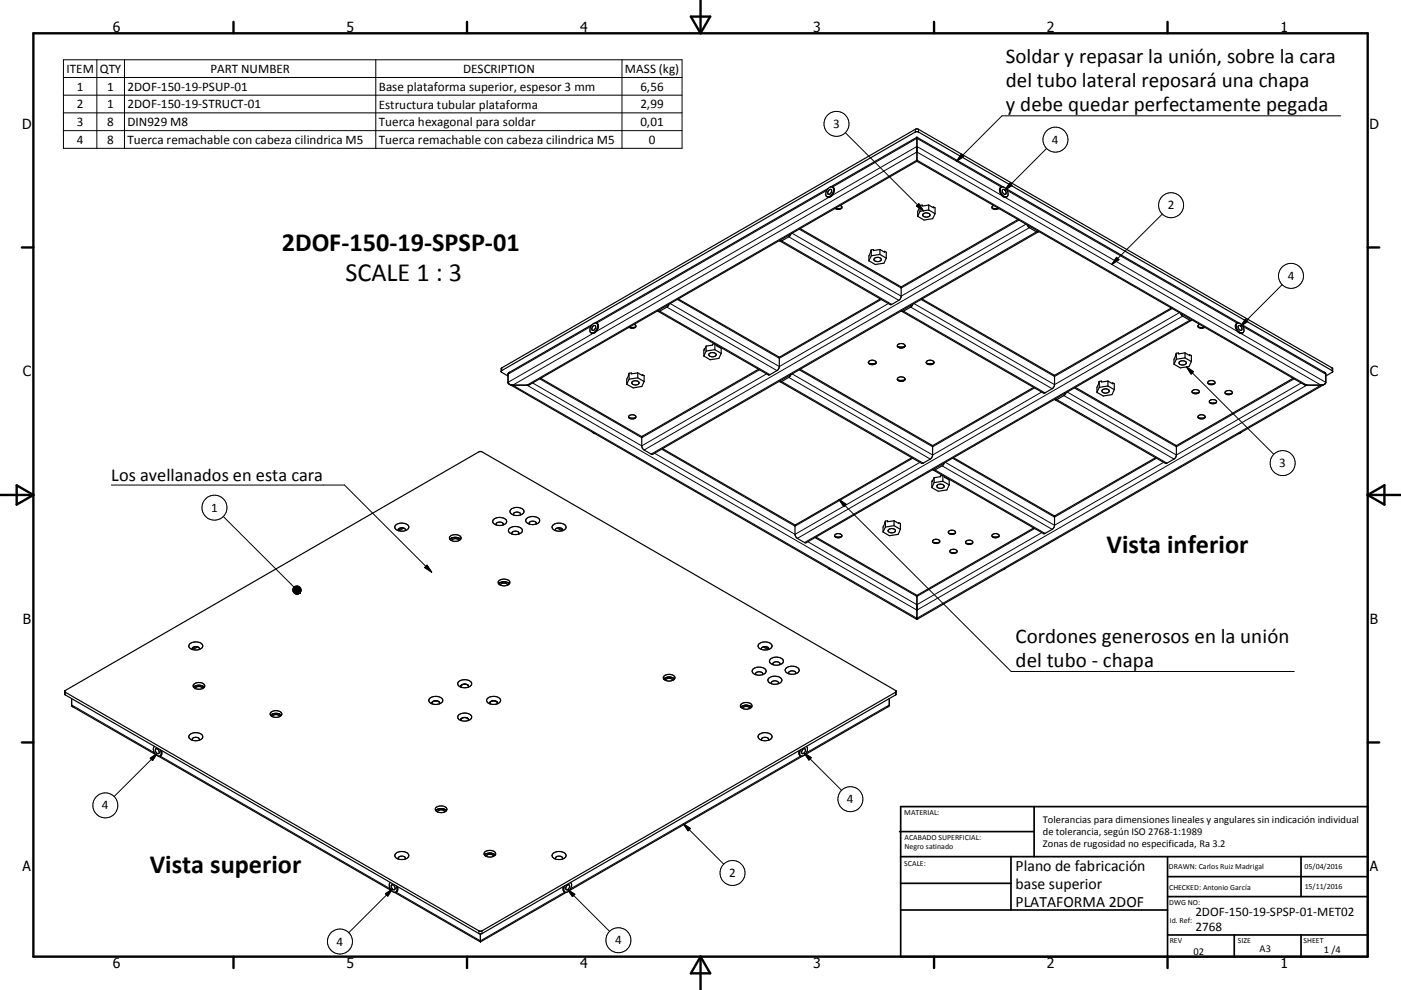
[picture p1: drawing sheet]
<svg xmlns="http://www.w3.org/2000/svg" width="420mm" height="297mm" viewBox="0 0 420 297" stroke-linecap="round" stroke-linejoin="round" font-family="sans-serif">
<g fill="none" stroke="#000" stroke-width=".36">
<path d="M248.4 56.5l-70 40.4M248.4 57.2a.48 .48 0 0 1 .7-.4 .48 .48 0 0 1 .1 .8 .64 .64 0 0 1-.3 .6 .64 .64 0 0 1-.7-.1zM249.6 56.1a1.85 1.85 0 0 1-.9 3.1l-.8-.2M249.6 56.1a1.96 1.96 0 0 1-1.6 2.9 1.72 1.72 0 0 1 .4-2.5M249.6 56.1h-.6l-.6 .4M274.9 41.2v7.2M274.9 48.4l115.9 66.9 1 .2h4.2l1.1-.2M274.9 48.4l-115.9 66.9-1 .2h-4.3l-1-.2M274.9 41.2l25.8 14.9M274.9 41.2l-25.8 14.9M300.1 56.2a1.77 1.77 0 0 1 2.1 2 .8 .8 0 0 1-.5 .9 .8 .8 0 0 1-1-.4 2.05 2.05 0 0 1-.6-2.5zM300.2 56.1a1.72 1.72 0 0 0 .5 2.9l.6 .2 .6-.2"/>
<path d="M300.6 56.8a.89 .89 0 0 1 .9 .5 .89 .89 0 0 1-.2 1 1.01 1.01 0 0 1-.7-1.5zM301.5 56.5l69.9 40.4M233.9 72.3l33 19.1 .5-.1 2.5-1.6 .3-.8-.1-2.8M237.1 70.2l-.5 .7-2.2 1.4-.7-.1M239.9 68.6l30.2 17.5M251.9 61.6l.5 .4v.4M252.3 62.4l-1.8 .1M252.4 62.4a1.55 1.55 0 0 1-2 .1M261.2 75l-.7 1.8v1.4M261.2 75v1.7M261.2 76.7l-.7 1.5M262.1 77.5a1.28 1.28 0 0 1 2.1 .4 1.3 1.3 0 0 1-2.2-.1z"/>
<path d="M263.8 74.9l1.4 .8v-.3l.5 .3v1.7M263.8 74.9l-1.9 .3v-.3l-.7 .1M263.8 74.9v1.4M263.8 76.3l1.9 1.1M263.8 76.3l-2.6 .4M265.7 77.4l-.7 1.5-2.6 .5-1.9-1.2M275.8 61.6l-.7 1.8v1.5M275.8 61.6v1.8M275.8 63.4l-.7 1.5M276.8 64.2a1.29 1.29 0 0 1 2 .4 1.29 1.29 0 0 1-2.2-.1zM278.4 61.5l-1.9 .3v-.3l-.7 .1M278.4 61.5l1.4 .8v-.2l.5 .2v1.8"/>
<path d="M278.4 63l-2.6 .4M278.4 61.5v1.5M278.4 63l1.9 1.1M280.3 64.1l-.7 1.5-2.6 .4-1.9-1.1M297.5 62.4l1.8 .1M297.9 61.6a.64 .64 0 0 0-.5 .9 .64 .64 0 0 0 .9 .3l1.1-.3M305.2 65.9l-35.1 20.2M308 67.5l.4 .7 2.8 1.4M311.2 69.6l-115.5 66.7-.5-.1-2.6-1.6-.2-.8v-2.8M311.4 69.4l-.2 .2M177.6 97.3l-25 14.5-.3 .5v2.4l.4 .6M177.7 98a.48 .48 0 0 1 .7-.3 .48 .48 0 0 1 .1 .7 .63 .63 0 0 1-.4 .6 .63 .63 0 0 1-.7-.1z"/>
<path d="M177.8 97.1a.85 .85 0 0 1 1.2 0 .85 .85 0 0 1 .1 1.2 1.46 1.46 0 0 1-2.1 1.3 2.11 2.11 0 0 1 .8-2.5zM178.9 97a1.7 1.7 0 0 1-.5 2.8l-.6 .3-.6-.3M190.1 97.3a.58 .58 0 0 1 .6 .7 .58 .58 0 0 1-.8 .5h-.7l-.6-.3M190.6 98.1h-1.9M197.2 93.2l.2 .2M200.6 91.3l-.5 .7-2.7 1.4M203.3 89.7l30.1 17.3 .2 .5v2.5l-.2 .7-2.6 1.7-.5 .1-33-19.1M263.9 89.7l-30.3 17.5M270.4 93.4l42.4 24.5h.5l2.1-1.3 .6-.6 .1-3.3M273.7 91.3l-.7 .8-2.3 1.3-.4-.2M276.4 89.7l39.7 23M351.2 92.4l-35.1 20.3"/>
<path d="M353.9 94l.7 .8 2.3 1.3 .4-.1M357.2 96.1l-115.5 66.7h-.5l-2.6-1.7-.2-.8v-2.7M359.2 98.1h1.9M359.6 97.3a.58 .58 0 0 0-.4 .7 .58 .58 0 0 0 .7 .5l1.3-.3M370.8 97.1a1.74 1.74 0 0 1 2.2 1.9 .79 .79 0 0 1-.6 .9 .79 .79 0 0 1-.9-.4 2 2 0 0 1-.7-2.4zM371 97a1.67 1.67 0 0 0 .4 2.8l.6 .3 .6-.3M371.3 97.7a.84 .84 0 0 1 .9 .4 .84 .84 0 0 1-.1 1 1.06 1.06 0 0 1-.8-1.4zM372.1 97.3l25.1 14.5 .3 .5v2.4l-.4 .6M150.2 111.5l.2-1.1 124.5-71.7 124.6 71.7 .1 1.1M150.2 111.5l2.1 1.3M150.2 111.5l124.5-72 .7 .1 124.2 71.9M152.7 115.3l122.2 70.5"/>
<path d="M162.1 113.5l30.3 17.5M188.6 112l-.7 1.8v1.5M188.6 112v1.7M188.6 113.7l-.7 1.6M189.5 114.6a1.29 1.29 0 0 1 2.1 .3 1.31 1.31 0 0 1-2.2-.1zM191.2 111.9l-1.9 .3v-.3l-.7 .1M191.2 111.9l1.4 .8v-.3l.5 .3v1.8M191.2 111.9v1.5M191.2 113.4l1.9 1.1M191.2 113.4l-2.6 .3M193.1 114.5l-.7 1.5-2.6 .4-1.9-1.1M211.2 104.7v.1"/>
<path d="M211.2 104.7l-.2 2.1M211.7 103.8l-.5 1.2v-.3M211.7 103.8v1.5M211.7 105.3l-.7 1.5M212.7 106.1a1.19 1.19 0 0 1 2 .5 1.26 1.26 0 0 1-2.2-.3zM214.2 103.2l-.6 .1v.2l-1.9 .3M214.3 103.2v1.7M214.3 104.9l1.9 1.1M214.3 104.9l-2.6 .4M214.8 103.5v.2l1.4 .8v1.5M216.2 106l-.7 1.5-2.6 .4-1.9-1.1M227.4 110.8l-35 20.2"/>
<path d="M237.1 112.4l-.5 .7-2.2 1.4h-.5l-.2-.2M239.9 110.8l39.5 22.8 .2 .3v2.8l-.2 .6-2.7 1.7h-.4l-42.4-24.5M260.4 108.9l.5 .4 .7 .1M260.5 109l.9 .1 1.2-.1M260.5 109a1.9 1.9 0 0 0 1.8 .2M262.6 109l-.2 .1M262.7 108.7a1.28 1.28 0 0 0-1.2-.7 1.28 1.28 0 0 0-1.1 .8l.1 .2M262.7 108.7l-.1 .3M262.7 108.7l-.2 .4-.7 .2M269 113.7a1.38 1.38 0 0 0 2.3 .1M269 103.7a1.38 1.38 0 0 0 2.3 .1M269 113.7a1.28 1.28 0 0 1 1.2-.6 1.28 1.28 0 0 1 1.1 .8"/>
<path d="M269 103.8a1.25 1.25 0 0 1 1.2-.8 1.25 1.25 0 0 1 1.1 .8M269 113.7v.1M269.1 113.9v.1M269.1 103.8v.2M269.1 114h2.1M269.1 114a1.68 1.68 0 0 0 2.1 0M269.1 104l.9 .1 1.2-.1M269.1 104a1.7 1.7 0 0 0 2.1 0M271.3 113.9l-.1 .1M271.3 103.8l-.1 .2M271.3 103.7v.1M277.7 108.8v.1"/>
<path d="M277.7 108.8a1.2 1.2 0 0 1 1.2-.8 1.2 1.2 0 0 1 1.1 .8M277.7 108.8a1.48 1.48 0 0 0 2.2 .2M277.8 109l.9 .1 1.2-.1M280 108.8l-.1 .2M280 108.8a1.47 1.47 0 0 1-2.3 .1M309.9 116.2l-30.3 17.5M319.6 117.8l-.6 .9-2.3 1.3-.5-.2M322.4 116.2l30.1 17.4 .2 .3v2.6l-.3 .8-2.5 1.6-.5 .1-33-19.1M329.6 114.4l-.7 1.8v1.5M329.6 114.4v1.8M329.6 116.2l-.7 1.5M330.5 117a1.27 1.27 0 0 1 2.1 .4 1.33 1.33 0 0 1-2.2-.1z"/>
<path d="M332.2 114.3l1.4 .8v-.3l.5 .3v1.8M332.2 114.3l-2 .3v-.3l-.6 .1M332.2 114.3v1.5M332.2 115.8l1.9 1.1M332.2 115.8l-2.6 .4M334.1 116.9l-.7 1.5-2.6 .4-1.9-1.1M352.7 106l-.7 1.8v1.5M352.7 106v1.8M352.7 107.8l-.7 1.5M353.6 108.6a1.26 1.26 0 0 1 2.1 .4 1.19 1.19 0 0 1-1.2 .5 1.19 1.19 0 0 1-1-.8zM355.3 105.9l1.4 .8v-.3l.5 .3v1.8M355.3 105.9l-2 .3v-.3l-.6 .1"/>
<path d="M355.3 105.9v1.5M355.3 107.4l1.9 1.1M355.3 107.4l-2.6 .4M357.2 108.5l-.7 1.5-2.6 .4-1.9-1.1M357.4 117.8l1.1 .1 1-.1M357.6 117.2a1.17 1.17 0 0 1 1.9 .5 1.27 1.27 0 0 1-2.1-.3zM362.2 115l1 .2 1-.2M362.2 114.6a1.33 1.33 0 0 1 2.1 .2 1.22 1.22 0 0 1-1.2 .6 1.22 1.22 0 0 1-1-.7zM367.3 118h2.1M367.3 117.6a1.21 1.21 0 0 1 2.1 .3 1.26 1.26 0 0 1-2.1-.2zM387.7 113.5l-35.1 20.2M397.1 115.3l-122.2 70.5"/>
<path d="M399.6 111.5l-2.1 1.3M177.6 129.7l.8 .4M188.5 124.8a1.18 1.18 0 0 1 1.2-.4 1.18 1.18 0 0 1 .9 .8 1.28 1.28 0 0 1-2.1-.2zM188.6 125.3l1 .2 1-.2M198.6 134.6l39.8 23M273.4 137.3l-35 20.3M283.1 138.9l-.5 .8-2.7 1.4M285.9 137.3l30.2 17.5M346.4 137.3l-30.3 17.5M359.2 125.3l1 .2 1-.2M359.3 124.7a1.19 1.19 0 0 1 2 .5 1.3 1.3 0 0 1-2.2-.2zM362.6 120.8l1.1 .1 1-.1"/>
<path d="M362.8 120.1a1.14 1.14 0 0 1 1.9 .6 1.26 1.26 0 0 1-2.1-.3zM372.1 129.7l-.7 .4M118.7 157.5a2.68 2.68 0 0 1 3.9 .6 2.44 2.44 0 0 1-3.8 .8l-.4-.6zM121 158.4l-1.4 .8M121.1 158.4l.4 .4v.4M121.1 158.4a1.03 1.03 0 0 0-1.7 .8M148 155.8a2.68 2.68 0 0 1 3.9 .6 2.29 2.29 0 0 1-3.5 .9 .89 .89 0 0 1-.4-1.5zM148.8 157.5l-.1-.1a1.15 1.15 0 0 1 1.1-.8 1.15 1.15 0 0 1 1.1 .8l-.1 .1M152.7 158.6a2.68 2.68 0 0 1 3.9 .5 2.25 2.25 0 0 1-3.2 1.1 .99 .99 0 0 1-.7-1.6zM153.2 152.8a2.67 2.67 0 0 1 3.9 .6 2.24 2.24 0 0 1-3.2 1.1 .98 .98 0 0 1-.9-.6 .98 .98 0 0 1 .2-1.1zM154 154.5a1.08 1.08 0 0 1 .8-1 1.08 1.08 0 0 1 1.1 .5l.1 .5M157.9 155.6a2.69 2.69 0 0 1 3.9 .5 2.25 2.25 0 0 1-3.2 1.1 .99 .99 0 0 1-.7-1.6z"/>
<path d="M158.7 157.2a1.1 1.1 0 0 1 .8-.9 1.1 1.1 0 0 1 1.2 .4v.5M165.8 157.5a2.68 2.68 0 0 1 3.9 .6 2.44 2.44 0 0 1-3.7 .8l-.5-.8zM167 158.4a1.02 1.02 0 0 1 1.6 .8M167 158.4l-.4 .4v.4M167 158.4l1.5 .8M265.5 156.3l-.8 1.8v1.5M265.5 156.3v1.8M265.5 158.1l-.8 1.5M266.4 158.9a1.27 1.27 0 0 1 2.1 .4 1.31 1.31 0 0 1-2.3-.1zM268 156.2l-1.9 .3v-.3l-.6 .1M268 156.2l1.5 .9v-.3l.4 .3v1.7M268 156.2v1.5"/>
<path d="M268 157.7l1.9 1.1M268 157.7l-2.5 .4M269.9 158.8l-.6 1.5-2.7 .4-1.9-1.1M279.6 144.1v.2M279.6 144.1l-.2 2.2M279.7 140.9l.2 .2M279.8 141l33.1 19.1 2.5-1.3 .6-.6 .1-3.4M280.1 143.3l-.5 1.1v-.3M280.1 143.3v1.5M280.1 144.8l-.7 1.5M281.1 145.5a1.17 1.17 0 0 1 1.9 .6 1.29 1.29 0 0 1-2.1-.3zM282.6 142.6l-.6 .1v.3l-1.9 .3"/>
<path d="M282.7 142.7v1.7M282.7 144.4l1.9 1.1M282.7 144.4l-2.6 .4M283.2 143v.2l1.4 .8v1.5M284.4 159.5a1.35 1.35 0 0 1 2.1 .2 1.22 1.22 0 0 1-1.1 .6 1.22 1.22 0 0 1-1.1-.7zM284.4 160l1 .1 1-.1M284.6 145.5l-.7 1.5-2.6 .4-1.9-1.1M309.9 158.4l-35 20.2M134.9 161.8a2.4 2.4 0 0 1 3.2 0M135.4 162.2a1.33 1.33 0 0 1 2.2 0M138.1 161.8a2.53 2.53 0 0 1-2.7 .4M138.1 161.8a1.09 1.09 0 0 0-.2-1.1 1.09 1.09 0 0 0-1.2-.3 1.36 1.36 0 0 0-1.9 1.3l.6 .5"/>
<path d="M149.5 175.2a2.39 2.39 0 0 1 3.2 0M150 175.5a1.33 1.33 0 0 1 2.2 0M152.7 175.2a2.55 2.55 0 0 1-2.7 .3M152.7 175.2a1.1 1.1 0 0 0-.2-1.2 1.1 1.1 0 0 0-1.2-.3 1.38 1.38 0 0 0-1.9 1.4l.6 .4M153.5 160.2a1.08 1.08 0 0 1 .8-.9 1.08 1.08 0 0 1 1.2 .4v.5M244.6 161.1l30.3 17.5M248.4 170.5l.7 .4M250.3 161l1 .1 1-.1M250.4 160.4a1.2 1.2 0 0 1 2 .5 1.29 1.29 0 0 1-2.2-.3zM274.9 178.6v7.2M279.7 162.7l1 .1 1-.1M279.7 162.2a1.33 1.33 0 0 1 2.1 .2 1.23 1.23 0 0 1-2.2-.1z"/>
<path d="M284.8 165.7l1.1 .1 1-.1M285 165.1a1.15 1.15 0 0 1 1.9 .5 1.29 1.29 0 0 1-2.1-.3zM289.6 162.9h2M289.7 162.3a1.18 1.18 0 0 1 1.9 .5 1.27 1.27 0 0 1-2.1-.2zM297.5 161l1 .1 1-.1M297.6 160.4a1.2 1.2 0 0 1 1.9 .5 1.25 1.25 0 0 1-2.1-.3zM301.5 170.5l-.8 .4M56.9 193.2a2.63 2.63 0 0 1 3.9 .5 2.2 2.2 0 0 1-3.2 1.1 .98 .98 0 0 1-.9-.6 .98 .98 0 0 1 .2-1zM59.3 194.1l-1.5 .8M59.3 194.1l.4 .3v.4M59.3 194.1a1.02 1.02 0 0 0-1.6 .7M227.6 193.2a2.66 2.66 0 0 1 3.9 .5 2.44 2.44 0 0 1-3.8 .8l-.4-.5z"/>
<path d="M228.3 194.8a1.11 1.11 0 0 1 .8-.9 1.11 1.11 0 0 1 1.2 .4l.1 .5M228.8 194.1l1.4 .8M231 197.7a2.66 2.66 0 0 1 3.9 .6 2.21 2.21 0 0 1-3.3 1.1 .97 .97 0 0 1-.8-.6 .97 .97 0 0 1 .2-1.1zM231.8 199.4l-.1-.1a1.18 1.18 0 0 1 1.1-.8 1.18 1.18 0 0 1 1.1 .8l-.1 .1M19.4 207.4l124.6 72 124.7-71.9M19.4 207.4l124.6-72 124.7 71.9-.2 1.2-124.5 71.7M19.4 207.4l.1 1 124.5 71.8M21.5 209.6v1.9l.4 .6 24.9 14.4M58 206.2a2.48 2.48 0 0 1 3.2 0M58.6 206.6a1.3 1.3 0 0 1 2.2 0M61.2 206.2a2.46 2.46 0 0 1-2.7 .4M61.2 206.2a1.09 1.09 0 0 0-.2-1.1 1.09 1.09 0 0 0-1.1-.3 1.31 1.31 0 0 0-1.9 1.3l.5 .5"/>
<path d="M81.1 214.6a2.46 2.46 0 0 1 3.2 0M81.6 215a1.3 1.3 0 0 1 2.3 0M84.3 214.6a2.48 2.48 0 0 1-2.7 .4M84.3 214.6a1.06 1.06 0 0 0-.2-1.1 1.06 1.06 0 0 0-1.1-.3 1.38 1.38 0 0 0-1.9 1.3l.5 .5M128.8 209.5a2.68 2.68 0 0 1 4 .5 2.33 2.33 0 0 1-3.6 1 .91 .91 0 0 1-.4-1.5zM129.5 210.9l.1 .3M129.6 210.6l-.1 .3M129.8 210.5l-.2 .1M130.2 210.3l-.6 .3M130.4 210.2l-.2 .1M130.6 210.2l.5 .1M130.6 210.2l-.4 .1"/>
<path d="M130.6 210.3h.5M131.1 210.3l.3 .1M131.4 210.4l.3 .2M131.7 210.6l.1 .2M131.7 210.6v.6M137.5 204.5a2.68 2.68 0 0 1 3.9 .5 2.42 2.42 0 0 1-3.7 .9l-.5-.8zM137.5 214.5a2.68 2.68 0 0 1 3.9 .5 2.42 2.42 0 0 1-3.7 .9l-.5-.8zM138.3 205.6a1.57 1.57 0 0 1 2.1 .1M138.3 205.6v.6M138.3 215.6v.6M138.3 205.6a1.57 1.57 0 0 1 2.1 .2M138.3 215.6l-.1 .3"/>
<path d="M138.6 215.4l-.3 .2M139.6 215.2l.4 .2M139.6 215.2l-1 .2M139.6 215.3l.4 .1M139.6 215.3l-1 .1M140 215.4l.4 .3v.5M140 215.4l.5 .5M140.4 205.7v.5M146.2 209.5a2.68 2.68 0 0 1 3.9 .5 2.42 2.42 0 0 1-3.8 .9l-.4-.8zM146.9 210.6v.6M146.9 210.6l-.1 .2M147.1 210.5l-.2 .1"/>
<path d="M147.5 210.3l-.6 .3M148 210.2l.5 .1M148 210.2l-.5 .1M148 210.3h-.5M148.2 210.2l.3 .1M148.5 210.3l.2 .1M148.7 210.4l.3 .2M149 210.6v.6M149 210.6l.1 .2M199 203.7a2.39 2.39 0 0 1 3.2 0M199.5 204.1a1.32 1.32 0 0 1 2.2 0M202.2 203.7a2.53 2.53 0 0 1-2.7 .4"/>
<path d="M202.2 203.7a1.09 1.09 0 0 0-.2-1.1 1.09 1.09 0 0 0-1.1-.3 1.39 1.39 0 0 0-1.9 1.3l.5 .5M222.1 212.2a2.4 2.4 0 0 1 3.2 0M222.6 212.6a1.3 1.3 0 0 1 2.2 0M225.3 212.2a2.45 2.45 0 0 1-2.7 .3M225.3 212.2a1.1 1.1 0 0 0-.2-1.2 1.1 1.1 0 0 0-1.2-.2 1.41 1.41 0 0 0-1.9 1.3l.6 .4M225.8 200.7a2.68 2.68 0 0 1 3.9 .6 2.22 2.22 0 0 1-3.2 1.1 .98 .98 0 0 1-.9-.6 .98 .98 0 0 1 .2-1.1zM226.6 202.4a.88 .88 0 0 1 .4-.8 .88 .88 0 0 1 1 0l.5 .2 .1 .6M230.5 203.5a2.68 2.68 0 0 1 3.9 .5 2.23 2.23 0 0 1-3.2 1.1 .99 .99 0 0 1-.9-.6 .99 .99 0 0 1 .2-1zM231.3 205.1l-.1-.1a1.15 1.15 0 0 1 1.1-.8 1.15 1.15 0 0 1 1.1 .8l-.1 .1M235.7 200.5a2.69 2.69 0 0 1 3.9 .5 2.24 2.24 0 0 1-3.2 1.1 .98 .98 0 0 1-.9-.6 .98 .98 0 0 1 .2-1zM236.5 202.1a1.05 1.05 0 0 1 .7-.9 1.05 1.05 0 0 1 1.1 .3l.3 .4-.1 .2M266.6 209.6v1.9l-.4 .6-24.9 14.4"/>
<path d="M46.3 223.9a1.94 1.94 0 0 0 1.6 3l.3-.2M46.7 224.6a.88 .88 0 0 1 .9 .5 .88 .88 0 0 1-.1 1 1 1 0 0 1-.8-1.5zM47.5 226.9l70 40.4M48 224.9l.3 .8-.1 1M48.2 226.7l-.2 .1M48.4 225.2l.1 1-.3 .5M56.9 220.4a2.66 2.66 0 0 1 3.9 .5 2.2 2.2 0 0 1-3.2 1.1 .96 .96 0 0 1-.9-.6 .96 .96 0 0 1 .2-1zM57.7 222.1a1.08 1.08 0 0 1 .8-1 1.08 1.08 0 0 1 1.1 .4l.1 .6M227.6 220.4a2.69 2.69 0 0 1 3.9 .5 2.23 2.23 0 0 1-3.3 1.1 .98 .98 0 0 1-.8-.6 .98 .98 0 0 1 .2-1zM228.3 222.1a1.1 1.1 0 0 1 .8-1 1.1 1.1 0 0 1 1.2 .4l.1 .6M239.7 225.2a1.14 1.14 0 0 0 .4 1.6M240.5 226.9l-69.9 40.4"/>
<path d="M240.6 224.9a.53 .53 0 0 1 .9-.2 .53 .53 0 0 1-.2 .9 .55 .55 0 0 1-.8 .5 .55 .55 0 0 1 0-1zM241.8 223.9a1.89 1.89 0 0 1-1.8 2.9 1.59 1.59 0 0 1 .1-1.9M118.7 256.1a2.58 2.58 0 0 1 3.9 .5 2.44 2.44 0 0 1-3.8 .8l-.4-.5zM119.4 257.7a1.11 1.11 0 0 1 .8-.9 1.11 1.11 0 0 1 1.2 .4l.1 .5M130.6 243.2a2.48 2.48 0 0 1 3.2 0M130.6 242.4a2.14 2.14 0 0 1 3.4 .4 2.02 2.02 0 0 1-3.5-.1zM131.1 243.6a1.3 1.3 0 0 1 2.3 0M145.3 256.5a2.5 2.5 0 0 1 3.2 0M145.3 255.7a2.28 2.28 0 0 1 3.3 .3 1.88 1.88 0 0 1-2.9 .9l-.6-.6zM145.8 256.9a1.3 1.3 0 0 1 2.2 0M165.8 256.1a2.59 2.59 0 0 1 3.9 .5 2.44 2.44 0 0 1-3.7 .8l-.5-.7zM166.6 257.7a1.09 1.09 0 0 1 .8-.9 1.09 1.09 0 0 1 1.1 .4l.1 .5"/>
<path d="M117 264.8a2 2 0 0 0 1.6 2.9 1.28 1.28 0 0 0 .1-2M117.5 265.5a.9 .9 0 0 1 .8 .5 .9 .9 0 0 1-.1 1 1.04 1.04 0 0 1-.7-1.5zM118.2 267.7l25.8 14.9M119.1 266a1.15 1.15 0 0 1-.4 1.6M169 266a1.18 1.18 0 0 0 .4 1.6M169.4 265.7a1.11 1.11 0 0 0-.5 1.2 1.11 1.11 0 0 0 1 .8M169.8 267.7l-25.8 14.9M170 265.6l.5-.2a.84 .84 0 0 1 .1 1 .84 .84 0 0 1-.9 .4v-.7zM171 264.8a2.05 2.05 0 0 1-1.1 2.9M144 280.2v2.4"/>
</g>
<g fill="none" stroke="#000" stroke-width=".3">
<path d="M19 17.9h185.5v26.6h-185.5zM29 17.9v26.6M37.3 17.9v26.6M112.7 17.9v26.6M186.5 17.9v26.6M19 23.2h185.5M19 28.6h185.5M19 33.9h185.5M19 39.2h185.5M253.4 39.8l23.5 23.5M274.4 38.8v.8M275.4 38.8v.8"/>
<path d="M401.9 34.8h-101.5l-13.6 13.6M247.9 57.1l-69 39.9M248.5 59.2l-69.7 40.2M249.5 58.6l25.4-14.7 25.4 14.7M249.6 56.1l25.3-14.6 25.3 14.6M288.2 46.3l.7 .7-2.1 1.4zM301.3 59.2l69.7 40.2M301.9 57.1l69.1 39.9M302.7 54.9l.7 .7-2.1 1.5zM313.8 44.5l-12.5 12.6M234.4 72.3l33 19M236.5 71l33 19.1"/>
<path d="M274.8 61.8l.7-.7 1.4 2.2zM305.5 66l-35.3 20.4-30.6-17.6M307.6 67.3l-37.4 21.6-32.7-18.9M308.6 68.3l-115.5 66.7M310.7 69.5l-115.5 66.7M334.8 77.2l.7 .7-2.2 1.4zM348.5 64.2l-15.2 15.1M177.2 97.9l-24.9 14.4M197.8 93.4l33 19M199.9 92.1l33 19.1M200.9 91.1l32.7 18.9 32.7-18.9M203.1 89.8l30.5 17.7 30.6-17.7"/>
<path d="M270.9 93.4l42.4 24.5M273 92.1l42.4 24.5M274 91.1l42.2 24.3 37.4-21.6M276.1 89.8l40.1 23.2 35.2-20.4M354.6 94.8l-115.5 66.7M356.7 96.1l-115.5 66.7M372.6 97.9l24.9 14.4M373.4 95.7l.7 .7-2.1 1.4zM384.4 85.4l-12.4 12.4M150.4 110.4v.8M153.7 115.5l121.2-69.9 121.1 69.9-121.1 70zM158 115.5l116.9-67.5 116.9 67.5-116.9 67.5z"/>
<path d="M177.7 100.1l-25.4 14.6M227.7 111l-35.3 20.3-30.6-17.6M229.8 112.2l-37.4 21.6-32.7-18.9M234.4 114.5l42.4 24.4M236.5 113.2l42.4 24.5M237.5 112.2l42.1 24.3 32.7-18.9M239.6 111l40 23 30.6-17.6M316.9 119.9l33 19M319 118.7l33 19M355.7 110.1l26.2 26.2M355.7 110.1l2.1 1.4-.7 .7zM372.1 100.1l25.4 14.6"/>
<path d="M388 113.7l-35.3 20.3-30.6-17.6M390.1 114.9l-37.4 21.6-32.7-18.9M399.4 110.4v.8M196.2 136l42.2 24.3 37.4-21.6M198.3 134.8l40.1 23.1 35.3-20.4M282.4 139.8l33 19M283.4 138.7l32.8 18.9 32.7-18.9M285.6 137.5l30.6 17.7 30.5-17.7M33.4 145.5h69.9l26.1 26.2M66.9 154.9l21.2 21.2M120.6 158.3l-1.2 .7M167.4 158.3l1.3 .7"/>
<path d="M251.6 149.9l51.6 51.6h84.8M251.6 149.9l2.1 1.4-.7 .7zM280.3 141l33 19M310.2 158.6l-35.3 20.3-30.6-17.6M312.3 159.8l-37.4 21.6-32.7-18.9M128 169.6l1.4 2.1-2.1-1.4zM58.9 194l-1.3 .7M229.2 194l1.3 .7M19.6 207.7v.8M21.5 211.5l24.8 14.3M266.6 211.5l-24.8 14.3M268.5 207.7v.8"/>
<path d="M45 227.5l2.1-1.5-1.4 2.2zM47.1 226l-12.9 13M48 226.8l69 39.9M240.1 226.8l-69.1 39.9M241.1 225.9l11.2 11.2M241.1 225.9l2.1 1.4-.7 .7zM204.9 247.2l12.1 12.1M204.9 247.2l2.1 1.3-.7 .8zM115.6 268.1l2.1-1.4-1.4 2.1zM117.7 266.7l-13.1 13.1M118.7 267.6l25.3 14.7 25.4-14.7M143.6 279.3v.8"/>
<path d="M144.5 279.3v.8M170.2 266.9l12.6 12.5M170.2 266.9l2.1 1.4-.7 .7z"/>
<circle cx="250.8" cy="37.2" r="3.7"/>
<circle cx="316.4" cy="41.9" r="3.7"/>
<circle cx="351.1" cy="61.6" r="3.8"/>
<circle cx="387" cy="82.8" r="3.8"/>
<circle cx="384.6" cy="138.9" r="3.8"/>
<circle cx="64.3" cy="152.3" r="3.8"/>
<circle cx="255" cy="239.8" r="3.7"/>
<circle cx="31.6" cy="241.6" r="3.8"/>
<circle cx="219.6" cy="261.9" r="3.7"/>
<circle cx="101.9" cy="282.5" r="3.8"/>
<circle cx="185.4" cy="282.1" r="3.7"/>
</g>
<circle cx="274.9" cy="48.4" r=".18" fill="#000"/>
<g fill="none" stroke="#000" stroke-width=".71">
<path d="M10 10h400v277h-400zM70 6.6v3.4M140 6.6v3.4M207.1 5h5.8l-2.9 5zM210 0v10M280 6.6v3.4M350 6.6v3.4M6.6 74.2h3.4M410 74.2h3.5M0 148.5h10M5 145.6l5 2.9-5 2.9zM410 148.5h10.1"/>
<path d="M410 148.5l5.1-2.9v5.8zM6.6 222.7h3.4M410 222.7h3.5M70 287v3.4M140 287v3.4M210 287v10M210 287l2.9 5h-5.8zM280 287v3.4M350 287v3.4"/>
</g>
<g fill="none" stroke="#000" stroke-width=".51">
<path d="M269.7 249.5h40.3M270 242h140v45h-140zM270 257h140M303.1 257v16M310 242v15M350 257v30M390.1 257v12M270 265h33.1M270 273h80M350 269h60M350 263h60M350 280.5h60"/>
<path d="M370 280.5v6.5M390.1 280.5v6.5"/>
</g>
<g fill="#000" stroke="#000" stroke-width=".3">
<path d="M288.2 46.3l.7 .7-2.1 1.4zM302.7 54.9l.7 .7-2.1 1.5zM275.5 61.1l1.4 2.2-2.1-1.5zM334.8 77.2l.7 .7-2.2 1.4zM373.4 95.7l.7 .7-2.1 1.4zM355.7 110.1l2.1 1.4-.7 .7zM251.6 149.9l2.1 1.4-.7 .7zM90.2 177.5l-.3 .4zM90.3 177.2l-.4 .7zM90.3 176.9l-.4 1zM90.2 176.6l-.3 1.3zM90.1 176.4l-.2 1.5z"/>
<path d="M89.9 176.2l.2 .2-.2 1.5zM89.7 176l.2 .2v1.7zM89.5 175.9l.2 .1 .2 1.9zM89.2 175.8l.3 .1 .4 2zM89 175.8h.2l.7 2.1zM88.7 175.8h.3l.9 2.1zM88.5 175.9l.2-.1 1.2 2.1zM88.2 176l.3-.1 1.4 2zM88.2 176l1.7 1.9-1.9-1.7zM88 176.2l1.9 1.7-2-1.4zM87.9 176.5l2 1.4-2.1-1.2zM87.8 176.7l2.1 1.2-2.1-.9z"/>
<path d="M87.8 177l2.1 .9-2.1-.7zM87.8 177.2l2.1 .7-2-.4zM87.9 177.5l2 .4-1.9-.2zM88 177.7l1.9 .2h-1.7zM88.2 177.9h1.7l-1.5 .2zM88.4 178.1l1.5-.2zM88.7 178.2l1.2-.3zM88.9 178.3l1-.4zM89.2 178.3l.7-.4zM89.4 178.2l.5-.3zM89.7 178.1l.2-.2zM128 169.6l1.4 2.1-2.1-1.4z"/>
<path d="M45 227.5l2.1-1.5-1.4 2.2zM241.1 225.9l2.1 1.4-.7 .7zM204.9 247.2l2.1 1.3-.7 .8zM115.6 268.1l2.1-1.4-1.4 2.1zM170.2 266.9l2.1 1.4-.7 .7z"/>
</g>
<g font-size="7.9">
<text x="84.5" y="75.3">2DOF-150-19-SPSP-01</text>
<text x="103.5" y="84.2">SCALE 1 : 3</text>
<text x="331.7" y="165.9">Vista inferior</text>
<text x="44.9" y="261.9">Vista superior</text>
</g>
<g font-size="6.3">
<text x="301.6" y="19">Soldar y repasar la unión, sobre la cara</text>
<text x="301.6" y="26.2">del tubo lateral reposará una chapa</text>
<text x="301.6" y="33.4">y debe quedar perfectamente pegada</text>
<text x="304.5" y="192.9">Cordones generosos en la unión</text>
<text x="304.5" y="200.1">del tubo - chapa</text>
</g>
<text font-size="5.5" x="33.4" y="144.3">Los avellanados en esta cara</text>
<g font-size="4.7">
<text x="304.5" y="261.2">Plano de fabricación</text>
<text x="304.5" y="266.6">base superior</text>
<text x="304.5" y="272">PLATAFORMA 2DOF</text>
</g>
<g font-size="4.2">
<text x="33.9" y="9.6">6</text>
<text x="103.9" y="9.6">5</text>
<text x="173.9" y="9.6">4</text>
<text x="243.8" y="9.6">3</text>
<text x="313.9" y="9.6">2</text>
<text x="383.9" y="9.6">1</text>
<text x="6.7" y="38.7">D</text>
<text x="410.5" y="38.7">D</text>
<text x="6.9" y="112.9">C</text>
<text x="410.7" y="112.9">C</text>
<text x="6.9" y="187.1">B</text>
<text x="410.7" y="187.1">B</text>
<text x="6.8" y="261.4">A</text>
<text x="410.7" y="261.4">A</text>
<text x="33.9" y="290.4">6</text>
<text x="103.9" y="290.4">5</text>
<text x="173.9" y="290.4">4</text>
<text x="243.8" y="290.4">3</text>
<text x="313.9" y="290.4">2</text>
<text x="383.9" y="290.4">1</text>
</g>
<g font-size="3.9">
<text x="20" y="21.8">ITEM</text>
<text x="30" y="21.8">QTY</text>
<text x="63.1" y="21.8">PART NUMBER</text>
<text x="138.9" y="21.8">DESCRIPTION</text>
<text x="187.4" y="22">MASS (kg)</text>
<text x="23" y="27.2">1</text>
<text x="32.2" y="27.2">1</text>
<text x="38.3" y="27.2">2DOF-150-19-PSUP-01</text>
<text x="113.5" y="27.3">Base plataforma superior, espesor 3 mm</text>
<text x="192" y="27.2">6,56</text>
<text x="23" y="32.5">2</text>
<text x="32.2" y="32.5">1</text>
<text x="38.3" y="32.5">2DOF-150-19-STRUCT-01</text>
<text x="113.5" y="32.6">Estructura tubular plataforma</text>
<text x="192" y="32.5">2,99</text>
<text x="23" y="37.8">3</text>
<text x="32.2" y="37.8">8</text>
<text x="38.3" y="37.8">DIN929 M8</text>
<text x="113.5" y="37.8">Tuerca hexagonal para soldar</text>
<text x="192" y="37.8">0,01</text>
<text x="249.8" y="38.4">3</text>
<text x="23" y="43.1">4</text>
<text x="32.2" y="43.1">8</text>
<text x="38.3" y="43.2">Tuerca remachable con cabeza cilindrica M5</text>
<text x="113.5" y="43.2">Tuerca remachable con cabeza cilindrica M5</text>
<text x="194.5" y="43.1">0</text>
<text x="315.4" y="43.2">4</text>
<text x="350.1" y="62.8">2</text>
<text x="386.1" y="84">4</text>
<text x="383.5" y="140.2">3</text>
<text x="63.3" y="153.6">1</text>
<text x="30.6" y="242.8">4</text>
<text x="253.9" y="241">4</text>
<text x="218.6" y="263.1">2</text>
<text x="358.4" y="274.9">2DOF-150-19-SPSP-01-MET02</text>
<text x="358.4" y="279.4">2768</text>
<text x="100.9" y="283.7">4</text>
<text x="184.4" y="283.3">4</text>
</g>
<g font-size="3.1">
<text x="312.7" y="246.8">Tolerancias para dimensiones lineales y angulares sin indicación individual</text>
<text x="312.7" y="250.4">de tolerancia, según ISO 2768-1:1989</text>
<text x="312.7" y="254">Zonas de rugosidad no especificada, Ra 3.2</text>
<text x="357.8" y="286.5">02</text>
<text x="377.6" y="285.6">A3</text>
<text x="396.9" y="285.9">1 /4</text>
</g>
<g font-size="2.4">
<text x="271.1" y="244.4">MATERIAL:</text>
<text x="271.2" y="252">ACABADO SUPERFICIAL:</text>
<text x="271.2" y="254.7">Negro satinado</text>
<text x="271.1" y="259.7">SCALE:</text>
<text x="350.4" y="260.8">DRAWN: Carlos Ruiz Madrigal</text>
<text x="391.1" y="260.6">05/04/2016</text>
<text x="350.5" y="267">CHECKED: Antonio García</text>
<text x="391.2" y="266.7">15/11/2016</text>
<text x="350.5" y="271.4">DWG NO:</text>
<text x="350.7" y="276.9">Id. Ref:</text>
<text x="350.7" y="282.8">REV</text>
<text x="371.1" y="282.9">SIZE</text>
<text x="390.8" y="283">SHEET</text>
</g>
</svg>
